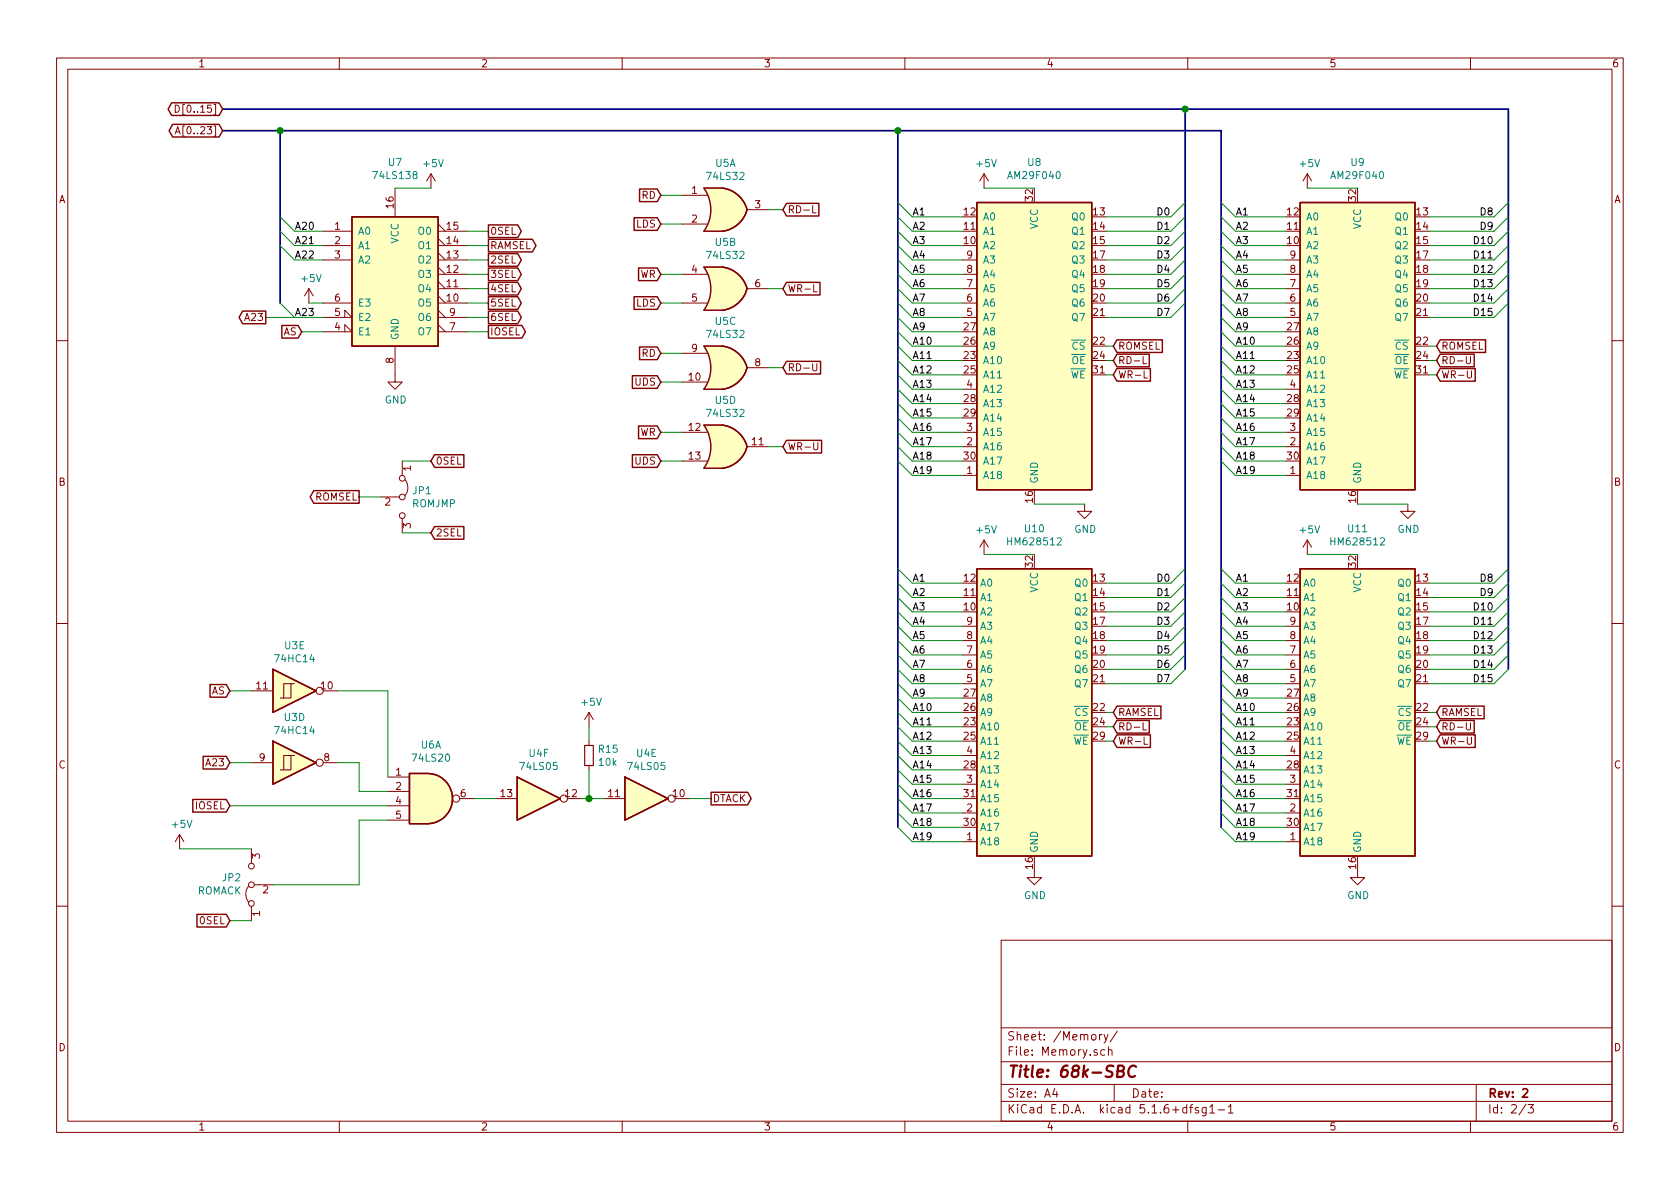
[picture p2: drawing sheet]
<svg xmlns="http://www.w3.org/2000/svg" width="297mm" height="210mm" viewBox="0 0 297 210" stroke-linecap="round" stroke-linejoin="round" font-family="sans-serif">
<g fill="none" stroke="#840000" stroke-width=".18">
<path d="M10 10.3h277v189.9h-277zM12 12.2h273v186.1h-273zM31 18.6a.64 .64 0 0 1 .7 .6 .64 .64 0 0 1-.7 .7zM60 10.3v1.9M110 10.3v1.9M160 10.3v1.9M210 10.3v1.9M260 10.3v1.9M31 23.7l.4-1.3 .5 1.3M31.1 23.3h.6M69.8 33.3v5M76.2 30.7l-.8 1.3"/>
<path d="M76.2 30.7v2.6M76.2 30.7l.8 1.3M77.5 39.6l1.2 1.3M120.6 34.5h4.4M120.6 39.6h4.4M132.1 37.1h3.8M143.7 36.4v1.2h.6M174 30.7l-.8 1.3M174 30.7v2.6M174 30.7l.8 1.3M231.1 30.7l-.7 1.3M231.1 30.7v2.6"/>
<path d="M231.1 30.7l.8 1.3M54.6 51l-.8 1.3M54.6 51v2.6M54.6 51l.8 1.3M57.1 58.7h5.1l-1.2-1.3v1.3M57.1 56.1h5.1l-1.2-1.2v1.2M57.1 53.6h5.1M57.1 46h5.1M57.1 40.9h5.1M57.1 43.4h5.1M77.5 56.1h5M77.5 53.6h5"/>
<path d="M77.5 51h5M77.5 48.5h5M77.5 46h5M77.5 40.9h5M77.5 52.3l1.2 1.3M77.5 49.8l1.2 1.2M77.5 47.2l1.2 1.3M77.5 44.7l1.2 1.3M77.5 43.4h5M77.5 42.2l1.2 1.2M77.5 58.7h5M77.5 57.4l1.2 1.3"/>
<path d="M77.5 54.9l1.2 1.2M120.6 53.6h4.4M120.6 48.5h4.4M132.1 51h3.8M143.9 50.3v1.3h.6M170.2 56.1h2.5M170.2 53.6h2.5M170.2 51h2.5M170.2 48.5h2.5M170.2 46h2.5M227.3 56.1h2.6M227.3 53.6h2.6"/>
<path d="M227.3 51h2.6M227.3 48.5h2.6M227.3 46h2.6M10 60.2h2M69.8 61.2v6.4h1.3l-1.3 1.2-1.2-1.2h1.2M120.6 76.4h4.4M120.6 67.6h4.4M120.6 62.5h4.4M132.1 79h3.8M132.1 65h3.8M143.7 64.3v1l.2 .3 .4-.1 .1-.2v-1M143.9 78.3v1l.2 .2h.3l.2-.2v-1"/>
<path d="M170.2 79h2.5M170.2 76.4h2.5M170.2 68.8h2.5M202.1 63v1.3h.6M202.3 65.6v1.2h.6M227.3 79h2.6M227.3 76.4h2.6M227.3 68.8h2.6M259.3 63v1.1l.2 .2h.4l.1-.2v-1.1M259.4 65.6v1l.3 .2h.2l.3-.2v-1M285 60.2h2M67.3 87.9h3.3"/>
<path d="M71.1 81.5v2.6M71.1 91.7v2.5M71.6 84.8a2.26 2.26 0 0 1 0 2.8M120.6 81.5h4.4M170.2 84.1h2.5M174 95.5v2.5M174 95.5l-.8 1.3M174 95.5l.8 1.3M191.8 89.1v1.3h1.2l-1.2 1.3-1.3-1.3h1.3M227.3 84.1h2.6M231.1 95.5v2.5M231.1 95.5l-.7 1.3"/>
<path d="M231.1 95.5l.8 1.3M248.9 89.1v1.3h1.3l-1.3 1.3-1.3-1.3h1.3M10 110.3h2M170.2 118.4h2.5M170.2 115.8h2.5M170.2 113.3h2.5M170.2 110.7h2.5M227.3 118.4h2.6M227.3 115.8h2.6M227.3 113.3h2.6M227.3 110.7h2.6M285 110.3h2"/>
<path d="M44.4 134.9h3.9M44.4 122.2h3.9M51.4 133.6h-1.2v2.5M51.4 120.9h-1.2v2.5M52.1 133.6h-.7v2.5h-1.9M52.1 120.9h-.7v2.5h-1.9M57.1 134.9h2.6M57.1 122.2h2.6M68.6 137.4h3.8M68.6 139.9h3.8M104.1 126v2.5M104.1 131.1v.7"/>
<path d="M104.1 135.4v.7M104.1 126l-.7 1.2M104.1 126l.8 1.2M170.2 138.7h2.5M170.2 133.6h2.5M170.2 120.9h2.5M202.1 127.8v1.3h.6M202.3 130.3v1.3h.6M227.3 138.7h2.6M227.3 133.6h2.6M227.3 120.9h2.6M259.3 127.8v1l.2 .3 .4-.1 .1-.2v-1"/>
<path d="M259.4 130.3v1.1l.3 .2h.2l.3-.2v-1.1M31.7 147.6l-.7 1.2M31.7 147.6v2.5M31.7 147.6l.8 1.2M43.9 156.7a2.26 2.26 0 0 0 0 2.8M44.4 150.1v2.5M45 156.5h3.3M68.6 142.5h3.8M68.6 145h3.8M81.3 141.2h2.5M87.6 141.2h3.8M100.3 141.2h2.6"/>
<path d="M106.7 141.2h3.8M119.4 141.2h2.5M170.2 148.8h2.5M170.2 143.8h2.5M182.9 153.9v1.3h1.2l-1.2 1.3-1.3-1.3h1.3M227.3 148.8h2.6M227.3 143.8h2.6M240 153.9v1.3h1.3l-1.3 1.3-1.2-1.3h1.2M10 160.2h2M44.4 160.3v2.5M177 166.3h108v32h-108zM285 160.2h2"/>
<path d="M60 198.3v1.9M110 198.3v1.9M160 198.3v1.9M177 194.8h108M177 191.8h108M177 187.8h108M177 181.8h108M186.5 192.5l-.4 1h1M186.8 193v1M194.4 182.9v1M194.8 182.9l-.4 .3M195.2 182.9l.4 1"/>
<path d="M195.3 185.7l-.4-.1-.3 .3 .1 .6 .2 .1 .4-.1M195.9 182.9l-.5 1.4-.2 .1M196 185.7l.2-.1 .3 .1 .1 .9M196 185.1v1.5M197 191.8v3M197.6 182.3l-1.3 2M210 198.3v1.9M210.3 195.8h.6M210.9 195.3l-.4 .2v1.3M211.9 195.9l-.4-.1-.2 .2 .1 .3 .5 .1v.3h-.6M213.3 195.8v1.2l-.3 .3h-.4M213.3 195.9l-.5-.1-.3 .3 .1 .6 .2 .1 .5-.1"/>
<path d="M213.9 195.8l.4-.5v1.5M213.9 196.8h.9M215.4 196.3h1.1M217.2 195.8l.4-.5v1.5M217.2 196.8h.8M260 198.3v1.9M261 191.8v6.5M269.8 195.2l-1.2 2M270.2 195.3h.9l-.5 .6 .4 .1v.7l-.2 .1-.6-.1"/>
<circle cx="71.1" cy="84.6" r=".51"/>
<circle cx="71.1" cy="91.2" r=".51"/>
<circle cx="71.1" cy="87.9" r=".51"/>
<circle cx="56.5" cy="122.2" r=".63"/>
<circle cx="56.5" cy="134.9" r=".63"/>
<circle cx="44.5" cy="159.8" r=".51"/>
<circle cx="44.5" cy="156.5" r=".51"/>
<circle cx="44.5" cy="153.2" r=".51"/>
<circle cx="80.6" cy="141.2" r=".63"/>
<circle cx="99.7" cy="141.2" r=".63"/>
<circle cx="118.7" cy="141.2" r=".63"/>
</g>
<path d="M269.2 192.7l.3-.2h.3l.3 .5-.9 1h.9" fill="none" stroke="#840000" stroke-width=".3"/>
<path d="M197.6 189.4l.9-.1a.47 .47 0 0 0 .2-.5 .47 .47 0 0 0-.3-.4h-.7l-.2 2h.7a.53 .53 0 0 0 .5-.5 .53 .53 0 0 0-.4-.5M200.9 188.6a.88 .88 0 0 0-1.1 0 .88 .88 0 0 0-.3 1 .7 .7 0 0 0 .3 .8 .7 .7 0 0 0 .9-.1" fill="none" stroke="#840000" stroke-width=".41"/>
<g fill="#ffffc2" stroke="#ffffc2" stroke-width=".18">
<path d="M75.6 136.8a4.4 4.4 0 0 1 4.4 4.4 4.4 4.4 0 0 1-4.4 4.5z"/>
<path d="M72.4 136.8h3.2v8.9h-3.2z"/>
<path d="M229.9 35.8h20.3v50.8h-20.3z"/>
<path d="M172.7 35.8h20.3v50.8h-20.3z"/>
<path d="M62.2 38.3h15.3v22.9h-15.3z"/>
<path d="M229.9 100.6h20.3v50.8h-20.3z"/>
<path d="M48.3 131.1l7.6 3.8-7.6 3.8z"/>
<path d="M48.3 118.4l7.6 3.8-7.6 3.8z"/>
<path d="M110.5 137.4l7.6 3.8-7.6 3.8z"/>
<path d="M172.7 100.6h20.3v50.8h-20.3z"/>
<path d="M127.6 75.2a5.2 5.2 0 0 1 4.5 3.8l-5 1.3z"/>
<path d="M127.1 77.7l5 1.3a5.2 5.2 0 0 1-4.5 3.8z"/>
<path d="M124.5 82.8h3.1z"/>
<path d="M124.5 75.2h3.1z"/>
<path d="M124.5 75.2h3.1v7.6h-3.1a6.7 6.7 0 0 0 0-7.6z"/>
<path d="M127.6 47.2a5.2 5.2 0 0 1 4.5 3.8l-5 1.4z"/>
<path d="M127.1 49.7l5 1.4a5.2 5.2 0 0 1-4.5 3.8z"/>
<path d="M124.5 54.9h3.1z"/>
<path d="M124.5 47.2h3.1z"/>
<path d="M124.5 47.2h3.1v7.7h-3.1a6.7 6.7 0 0 0 0-7.7z"/>
<path d="M127.6 33.2a5.2 5.2 0 0 1 4.5 3.9l-5 1.3z"/>
<path d="M127.1 35.8l5 1.3a5.2 5.2 0 0 1-4.5 3.8z"/>
<path d="M124.5 40.9h3.1z"/>
<path d="M124.5 33.3h3.1z"/>
<path d="M124.5 33.3h3.1v7.6h-3.1a6.7 6.7 0 0 0 0-7.6z"/>
<path d="M127.6 61.2a5.2 5.2 0 0 1 4.5 3.8l-5 1.3z"/>
<path d="M127.1 63.7l5 1.3a5.2 5.2 0 0 1-4.5 3.9z"/>
<path d="M124.5 68.8h3.1z"/>
<path d="M124.5 61.2h3.1z"/>
<path d="M124.5 61.2h3.1v7.6h-3.1a6.7 6.7 0 0 0 0-7.6z"/>
<path d="M91.4 137.4l7.7 3.8-7.7 3.8z"/>
</g>
<g fill="none" stroke="#840000" stroke-width=".25">
<path d="M30.4 18.2h8.3l.7 1.1-.7 1.1h-8.3l-.7-1.1zM30.5 22h8.2l.7 1.1-.7 1.1h-8.2l-.6-1.1zM62.2 38.3h15.3v22.9h-15.3zM86.4 39.8h5.1l.7 1.1-.7 1.1h-5.1zM112.1 38.5h4.1l.6 1.1-.6 1.1h-4.1zM113.1 33.4h3.1l.6 1.1-.6 1.2h-3.1zM127.6 33.2a5.2 5.2 0 0 1 4.5 3.9M127.6 33.3h-3.1a6.6 6.6 0 0 1 0 7.6M132.1 37.1a5.2 5.2 0 0 1-4.5 3.8M139.1 36h5.7v2.2h-5.7l-.7-1.1zM172.7 35.8h20.3v50.8h-20.3zM229.9 35.8h20.3v50.8h-20.3z"/>
<path d="M42.9 55h4.1v2.2h-4.1l-.6-1.1zM49.8 57.6h2.9l.6 1.1-.6 1.1h-2.9zM86.4 55h5.1l.7 1.1-.7 1.1h-5.1zM86.4 52.5h5.1l.7 1.1-.7 1.1h-5.1zM86.4 49.9h5.1l.7 1.1-.7 1.2h-5.1zM86.4 47.4h5.1l.7 1.1-.7 1.1h-5.1zM86.4 44.9h5.1l.7 1.1-.7 1.1h-5.1zM86.4 42.3h7.7l.7 1.1-.7 1.1h-7.7zM86.4 57.6h5.9l.6 1.1-.6 1.1h-5.9zM112.1 52.5h4.1l.6 1.1-.6 1.1h-4.1zM112.9 47.4h3.3l.6 1.1-.6 1.1h-3.3zM124.5 40.9h3.1"/>
<path d="M127.6 47.2a5.2 5.2 0 0 1 4.5 3.8M127.6 47.2l-3.1 .1a6.6 6.6 0 0 1 0 7.5l3.1 .1M132.1 51.1a5.2 5.2 0 0 1-4.5 3.8M139.1 49.9h5.9v2.3h-5.9l-.7-1.2zM111.8 66.4h4.4l.6 1.2-.6 1.1h-4.4zM112.9 75.3h3.3l.6 1.1-.6 1.2h-3.3zM113.1 61.4h3.1l.6 1.1-.6 1.1h-3.1zM127.6 75.2a5.2 5.2 0 0 1 4.5 3.8M127.6 75.2h-3.1a6.6 6.6 0 0 1 0 7.6h3.1M127.6 61.2a5.2 5.2 0 0 1 4.5 3.8M127.6 61.2h-3.1a6.6 6.6 0 0 1 0 7.6h3.1M132.1 79a5.2 5.2 0 0 1-4.5 3.8"/>
<path d="M132.1 65a5.2 5.2 0 0 1-4.5 3.9M139.1 77.9h6.2v2.2h-6.2l-.7-1.1zM139.1 63.9h6v2.2h-6l-.7-1.1zM197.5 62.6h5.7v2.3h-5.7l-.7-1.2zM197.5 65.2h5.9v2.2h-5.9l-.7-1.1zM197.5 60.1h8v2.2h-8l-.7-1.1zM254.6 62.6h6.1v2.3h-6.1l-.6-1.2zM254.6 60.1h8.1v2.2h-8.1l-.6-1.1zM254.6 65.2h6.2v2.2h-6.2l-.6-1.1zM55.5 86.8h8v2.2h-8l-.7-1.1zM76.8 80.4h5.2v2.2h-5.2l-.6-1.1zM76.8 93.1h5.2v2.2h-5.2l-.6-1.1z"/>
<path d="M111.8 80.4h4.4l.6 1.1-.6 1.1h-4.4zM48.3 118.4l7.6 3.8-7.6 3.8zM172.7 100.6h20.3v50.8h-20.3zM229.9 100.6h20.3v50.8h-20.3zM35.9 133.8h4.1l.6 1.1-.6 1.1h-4.1zM37.1 121.1h2.9l.6 1.1-.6 1.1h-2.9zM48.3 131.1l7.6 3.8-7.6 3.8zM72.4 136.8h3.2a4.4 4.4 0 0 1 4.4 4.4 4.4 4.4 0 0 1-4.4 4.5h-3.2zM91.4 137.4l7.7 3.8-7.7 3.8zM110.5 137.4l7.6 3.8-7.6 3.8zM197.5 124.9h7.8v2.2h-7.8l-.7-1.1zM197.5 127.4h5.7v2.2h-5.7l-.7-1.1z"/>
<path d="M197.5 129.9h5.9v2.3h-5.9l-.7-1.1zM254.6 124.9h7.8v2.2h-7.8l-.6-1.1zM254.6 129.9h6.2v2.3h-6.2l-.6-1.1zM254.6 127.4h6.1v2.2h-6.1l-.6-1.1zM34.1 141.4h5.9l.6 1.1-.6 1.1h-5.9zM125.7 140.1h6.5l.6 1.1-.6 1.1h-6.5zM34.8 161.7h5.2l.6 1.1-.6 1.1h-5.2z"/>
</g>
<path d="M103.4 131.8h1.5v3.6h-1.5z" fill="none" stroke="#840000" stroke-width=".2"/>
<path d="M39.4 19.3h227.3v99.1M209.5 19.3v99.1M39.4 23.1h176.5v123.2M49.5 23.1v30.5M158.7 23.1v123.2" fill="none" stroke="#000084" stroke-width=".3"/>
<g fill="none" stroke="#008400" stroke-width=".18">
<path d="M49.5 38.3l2.6 2.6h5M69.8 33.3h6.4M116.8 34.5h3.8M116.8 39.6h3.8M135.9 37.1h2.5M158.7 35.8l2.6 2.5h8.9M158.7 38.3l2.6 2.6h8.9M174 33.3h8.9M209.5 35.8l-2.5 2.5h-11.4M209.5 38.3l-2.5 2.6h-11.4M215.9 35.8l2.5 2.5h8.9M215.9 38.3l2.5 2.6h8.9"/>
<path d="M231.1 33.3h8.9M266.7 35.8l-2.5 2.5h-11.5M266.7 38.3l-2.5 2.6h-11.5M47 56.1h10.1M49.5 43.4l2.6 2.6h5M49.5 40.9l2.6 2.5h5M49.5 53.6l2.6 2.5M53.3 58.7h3.8M54.6 53.6h2.5M82.5 48.5h3.9M82.5 51h3.9M82.5 53.6h3.9"/>
<path d="M82.5 56.1h3.9M82.5 46h3.9M82.5 40.9h3.9M82.5 43.4h3.9M82.5 58.7h3.9M116.8 48.5h3.8M116.8 53.6h3.8M135.9 51h2.5M158.7 46l2.6 2.5h8.9M158.7 48.5l2.6 2.5h8.9M158.7 51l2.6 2.6h8.9M158.7 53.6l2.6 2.5h8.9"/>
<path d="M158.7 43.4l2.6 2.6h8.9M158.7 40.9l2.6 2.5h8.9M158.7 56.1l2.6 2.6h8.9M158.7 58.7l2.6 2.5h8.9M209.5 46l-2.5 2.5h-11.4M209.5 48.5l-2.5 2.5h-11.4M209.5 51l-2.5 2.6h-11.4M209.5 53.6l-2.5 2.5h-11.4M209.5 43.4l-2.5 2.6h-11.4M209.5 40.9l-2.5 2.5h-11.4M215.9 46l2.5 2.5h8.9M215.9 48.5l2.5 2.5h8.9"/>
<path d="M215.9 51l2.5 2.6h8.9M215.9 53.6l2.5 2.5h8.9M215.9 43.4l2.5 2.6h8.9M215.9 40.9l2.5 2.5h8.9M215.9 56.1l2.5 2.6h8.9M215.9 58.7l2.5 2.5h8.9M266.7 46l-2.5 2.5h-11.5M266.7 48.5l-2.5 2.5h-11.5M266.7 51l-2.5 2.6h-11.5M266.7 53.6l-2.5 2.5h-11.5M266.7 43.4l-2.5 2.6h-11.5M266.7 40.9l-2.5 2.5h-11.5"/>
<path d="M116.8 76.4h3.8M116.8 67.6h3.8M116.8 62.5h3.8M135.9 79h2.5M135.9 65h2.5M158.7 66.3l2.6 2.5h8.9M158.7 68.8l2.6 2.6h8.9M158.7 63.7l2.6 2.6h8.9M158.7 61.2l2.6 2.5h8.9M158.7 71.4l2.6 2.5h8.9M158.7 79l2.6 2.5h8.9M158.7 76.4l2.6 2.6h8.9"/>
<path d="M158.7 73.9l2.6 2.5h8.9M195.6 66.3h1.2M195.6 63.7h1.2M195.6 61.2h1.2M215.9 66.3l2.5 2.5h8.9M215.9 68.8l2.5 2.6h8.9M215.9 63.7l2.5 2.6h8.9M215.9 61.2l2.5 2.5h8.9M215.9 71.4l2.5 2.5h8.9M215.9 79l2.5 2.5h8.9M215.9 76.4l2.5 2.6h8.9M215.9 73.9l2.5 2.5h8.9"/>
<path d="M252.7 66.3h1.3M252.7 63.7h1.3M252.7 61.2h1.3M63.5 87.9h3.8M71.1 81.5h5.1M71.1 94.2h5.1M116.8 81.5h3.8M158.7 81.5l2.6 2.6h8.9M174 98h8.9M182.9 89.1h8.9M215.9 81.5l2.5 2.6h8.9M231.1 98h8.9"/>
<path d="M240 89.1h8.9M158.7 115.8l2.6 2.6h8.9M158.7 100.6l2.6 2.5h8.9M158.7 103.1l2.6 2.6h8.9M158.7 105.7l2.6 2.5h8.9M158.7 108.2l2.6 2.5h8.9M158.7 110.7l2.6 2.6h8.9M158.7 113.3l2.6 2.5h8.9M158.7 118.4l2.6 2.5h8.9M209.5 115.8l-2.5 2.6h-11.4M209.5 100.6l-2.5 2.5h-11.4M209.5 103.1l-2.5 2.6h-11.4"/>
<path d="M209.5 105.7l-2.5 2.5h-11.4M209.5 108.2l-2.5 2.5h-11.4M209.5 110.7l-2.5 2.6h-11.4M209.5 113.3l-2.5 2.5h-11.4M209.5 118.4l-2.5 2.5h-11.4M215.9 115.8l2.5 2.6h8.9M215.9 100.6l2.5 2.5h8.9M215.9 103.1l2.5 2.6h8.9M215.9 105.7l2.5 2.5h8.9M215.9 108.2l2.5 2.5h8.9M215.9 110.7l2.5 2.6h8.9M215.9 113.3l2.5 2.5h8.9"/>
<path d="M215.9 118.4l2.5 2.5h8.9M266.7 115.8l-2.5 2.6h-11.5M266.7 100.6l-2.5 2.5h-11.5M266.7 103.1l-2.5 2.6h-11.5M266.7 105.7l-2.5 2.5h-11.5M266.7 108.2l-2.5 2.5h-11.5M266.7 110.7l-2.5 2.6h-11.5M266.7 113.3l-2.5 2.5h-11.5M266.7 118.4l-2.5 2.5h-11.5M40.6 122.2h3.8M40.6 134.9h3.8M59.7 134.9h3.8v5h5.1"/>
<path d="M59.7 122.2h8.9v15.2M104.1 128.5v2.6M104.1 136.1v5.1M158.7 133.6l2.6 2.5h8.9M158.7 138.7l2.6 2.5h8.9M158.7 126l2.6 2.5h8.9M158.7 128.5l2.6 2.6h8.9M158.7 120.9l2.6 2.5h8.9M158.7 123.4l2.6 2.6h8.9M158.7 131.1l2.6 2.5h8.9M158.7 136.1l2.6 2.6h8.9M195.6 128.5h1.2"/>
<path d="M195.6 131.1h1.2M195.6 126h1.2M215.9 133.6l2.5 2.5h8.9M215.9 138.7l2.5 2.5h8.9M215.9 126l2.5 2.5h8.9M215.9 128.5l2.5 2.6h8.9M215.9 120.9l2.5 2.5h8.9M215.9 123.4l2.5 2.6h8.9M215.9 131.1l2.5 2.5h8.9M215.9 136.1l2.5 2.6h8.9M252.7 128.5h1.3M252.7 131.1h1.3"/>
<path d="M252.7 126h1.3M31.7 150.1h12.7M40.6 142.5h28M68.6 145h-5.1v11.5h-15.2M83.8 141.2h3.8M102.9 141.2h3.8M121.9 141.2h3.8M158.7 141.2l2.6 2.6h8.9M158.7 143.8l2.6 2.5h8.9M158.7 146.3l2.6 2.5h8.9M215.9 141.2l2.5 2.6h8.9M215.9 143.8l2.5 2.5h8.9"/>
<path d="M215.9 146.3l2.5 2.5h8.9M40.6 162.8h3.8"/>
</g>
<g fill="#008400" stroke="#008400" stroke-width=".25">
<circle cx="49.5" cy="23.1" r=".51"/>
<circle cx="104.1" cy="141.2" r=".51"/>
<circle cx="209.6" cy="19.3" r=".51"/>
<circle cx="158.8" cy="23.1" r=".51"/>
</g>
<text font-size="2.8" fill="#840000" x="178" y="190.5">Title: 68k-SBC</text>
<g font-size="2.1" fill="#840000">
<text x="178" y="184">Sheet: /Memory/</text>
<text x="178" y="186.7">File: Memory.sch</text>
<text x="178" y="196.9">KiCad E.D.A. kicad 5.1.6+dfsg1-1</text>
<text x="178" y="194.1">Size: A4</text>
<text x="200" y="194.1">Date:</text>
<text x="263" y="194.1">Rev: 2</text>
<text x="263" y="196.9">Id: 2/3</text>
</g>
<g font-size="1.8" fill="#840000">
<text x="35" y="11.9">1</text>
<text x="85" y="11.9">2</text>
<text x="135" y="11.9">3</text>
<text x="185" y="11.9">4</text>
<text x="235" y="11.9">5</text>
<text x="285" y="11.9">6</text>
<text x="32.2" y="23.7">A[0..23]</text>
<text x="32.2" y="19.9">D[0..15]</text>
<text x="10.4" y="35.9">A</text>
<text x="113.5" y="35.2">RD</text>
<text x="122.3" y="34.3">1</text>
<text x="182.6" y="35.5" transform="rotate(-90 182.6 35.5)">32</text>
<text x="239.8" y="35.5" transform="rotate(-90 239.8 35.5)">32</text>
<text x="285.4" y="35.9">A</text>
<text x="59.2" y="40.6">1</text>
<text x="69.6" y="36.8" transform="rotate(-90 69.6 36.8)">16</text>
<text x="79" y="40.6">15</text>
<text x="86.6" y="41.5">0SEL</text>
<text x="112.5" y="40.3">LDS</text>
<text x="122.3" y="39.4">2</text>
<text x="133.5" y="36.8">3</text>
<text x="139.2" y="37.7">RD-L</text>
<text x="170.5" y="40.6">11</text>
<text x="170.5" y="38.1">12</text>
<text x="193.3" y="38.1">13</text>
<text x="193.3" y="40.6">14</text>
<text x="227.6" y="40.6">11</text>
<text x="227.6" y="38.1">12</text>
<text x="250.5" y="38.1">13</text>
<text x="250.5" y="40.6">14</text>
<text x="59.2" y="43.2">2</text>
<text x="59.2" y="45.7">3</text>
<text x="79" y="45.7">13</text>
<text x="79" y="43.2">14</text>
<text x="86.6" y="46.6">2SEL</text>
<text x="86.6" y="44.1">RAMSEL</text>
<text x="170.5" y="43.2">10</text>
<text x="171" y="45.7">9</text>
<text x="193.3" y="43.2">15</text>
<text x="193.3" y="45.7">17</text>
<text x="227.6" y="43.2">10</text>
<text x="228.1" y="45.7">9</text>
<text x="250.5" y="43.2">15</text>
<text x="250.5" y="45.7">17</text>
<text x="59.2" y="53.3">6</text>
<text x="79" y="53.3">10</text>
<text x="79" y="50.8">11</text>
<text x="79" y="48.3">12</text>
<text x="86.6" y="51.7">4SEL</text>
<text x="86.6" y="49.1">3SEL</text>
<text x="113.1" y="49.1">WR</text>
<text x="122.3" y="48.3">4</text>
<text x="122.3" y="53.3">5</text>
<text x="133.5" y="50.8">6</text>
<text x="139.2" y="51.7">WR-L</text>
<text x="171" y="53.3">6</text>
<text x="171" y="50.8">7</text>
<text x="171" y="48.3">8</text>
<text x="193.3" y="48.3">18</text>
<text x="193.3" y="50.8">19</text>
<text x="193.3" y="53.3">20</text>
<text x="228.1" y="53.3">6</text>
<text x="228.1" y="50.8">7</text>
<text x="228.1" y="48.3">8</text>
<text x="250.5" y="48.3">18</text>
<text x="250.5" y="50.8">19</text>
<text x="250.5" y="53.3">20</text>
<text x="43.5" y="56.8">A23</text>
<text x="50.1" y="59.3">AS</text>
<text x="59.2" y="58.4">4</text>
<text x="59.2" y="55.9">5</text>
<text x="79.5" y="58.4">7</text>
<text x="79.5" y="55.9">9</text>
<text x="86.6" y="56.8">6SEL</text>
<text x="86.6" y="54.2">5SEL</text>
<text x="86.6" y="59.3">IOSEL</text>
<text x="112.5" y="54.2">LDS</text>
<text x="170.5" y="58.4">27</text>
<text x="171" y="55.9">5</text>
<text x="193.3" y="55.9">21</text>
<text x="227.6" y="58.4">27</text>
<text x="228.1" y="55.9">5</text>
<text x="250.5" y="55.9">21</text>
<text x="69.6" y="64.2" transform="rotate(-90 69.6 64.2)">8</text>
<text x="113.5" y="63.1">RD</text>
<text x="122.3" y="62.2">9</text>
<text x="133.5" y="64.8">8</text>
<text x="139.2" y="65.7">RD-U</text>
<text x="170.5" y="63.5">23</text>
<text x="170.5" y="61">26</text>
<text x="193.3" y="61">22</text>
<text x="193.3" y="63.5">24</text>
<text x="197.6" y="64.4">RD-L</text>
<text x="197.6" y="61.8">ROMSEL</text>
<text x="227.6" y="63.5">23</text>
<text x="227.6" y="61">26</text>
<text x="250.5" y="61">22</text>
<text x="250.5" y="63.5">24</text>
<text x="254.8" y="64.4">RD-U</text>
<text x="254.8" y="61.8">ROMSEL</text>
<text x="112.3" y="68.2">UDS</text>
<text x="121.8" y="67.3">10</text>
<text x="170.5" y="66">25</text>
<text x="170.5" y="71.1">28</text>
<text x="171" y="68.6">4</text>
<text x="193.3" y="66">31</text>
<text x="197.6" y="66.9">WR-L</text>
<text x="227.6" y="66">25</text>
<text x="227.6" y="71.1">28</text>
<text x="228.1" y="68.6">4</text>
<text x="250.5" y="66">31</text>
<text x="254.8" y="66.9">WR-U</text>
<text x="113.1" y="77.1">WR</text>
<text x="121.8" y="76.2">12</text>
<text x="170.5" y="73.7">29</text>
<text x="171" y="76.2">3</text>
<text x="227.6" y="73.7">29</text>
<text x="228.1" y="76.2">3</text>
<text x="72.6" y="83.3" transform="rotate(-90 72.6 83.3)">1</text>
<text x="77" y="82.2">0SEL</text>
<text x="112.3" y="82.2">UDS</text>
<text x="121.8" y="81.3">13</text>
<text x="133" y="78.7">11</text>
<text x="139.2" y="79.6">WR-U</text>
<text x="170.5" y="81.3">30</text>
<text x="171" y="83.8">1</text>
<text x="171" y="78.7">2</text>
<text x="227.6" y="81.3">30</text>
<text x="228.1" y="83.8">1</text>
<text x="228.1" y="78.7">2</text>
<text x="10.4" y="85.9">B</text>
<text x="55.7" y="88.5">ROMSEL</text>
<text x="68.1" y="89.4">2</text>
<text x="182.6" y="88.8" transform="rotate(-90 182.6 88.8)">16</text>
<text x="239.8" y="88.8" transform="rotate(-90 239.8 88.8)">16</text>
<text x="285.4" y="85.9">B</text>
<text x="72.6" y="93.4" transform="rotate(-90 72.6 93.4)">3</text>
<text x="77" y="94.9">2SEL</text>
<text x="182.6" y="100.3" transform="rotate(-90 182.6 100.3)">32</text>
<text x="239.8" y="100.3" transform="rotate(-90 239.8 100.3)">32</text>
<text x="170.5" y="107.9">10</text>
<text x="170.5" y="105.4">11</text>
<text x="170.5" y="102.9">12</text>
<text x="193.3" y="102.9">13</text>
<text x="193.3" y="105.4">14</text>
<text x="193.3" y="107.9">15</text>
<text x="227.6" y="107.9">10</text>
<text x="227.6" y="105.4">11</text>
<text x="227.6" y="102.9">12</text>
<text x="250.5" y="102.9">13</text>
<text x="250.5" y="105.4">14</text>
<text x="250.5" y="107.9">15</text>
<text x="171" y="113">8</text>
<text x="171" y="110.5">9</text>
<text x="193.3" y="110.5">17</text>
<text x="193.3" y="113">18</text>
<text x="228.1" y="113">8</text>
<text x="228.1" y="110.5">9</text>
<text x="250.5" y="110.5">17</text>
<text x="250.5" y="113">18</text>
<text x="171" y="118.1">6</text>
<text x="171" y="115.6">7</text>
<text x="193.3" y="115.6">19</text>
<text x="193.3" y="118.1">20</text>
<text x="228.1" y="118.1">6</text>
<text x="228.1" y="115.6">7</text>
<text x="250.5" y="115.6">19</text>
<text x="250.5" y="118.1">20</text>
<text x="37.4" y="122.8">AS</text>
<text x="45.4" y="121.9">11</text>
<text x="56.8" y="121.9">10</text>
<text x="170.5" y="125.7">26</text>
<text x="170.5" y="123.2">27</text>
<text x="171" y="120.6">5</text>
<text x="193.3" y="120.6">21</text>
<text x="193.3" y="125.7">22</text>
<text x="227.6" y="125.7">26</text>
<text x="227.6" y="123.2">27</text>
<text x="228.1" y="120.6">5</text>
<text x="250.5" y="120.6">21</text>
<text x="250.5" y="125.7">22</text>
<text x="170.5" y="128.3">23</text>
<text x="170.5" y="130.8">25</text>
<text x="193.3" y="128.3">24</text>
<text x="193.3" y="130.8">29</text>
<text x="197.6" y="126.6">RAMSEL</text>
<text x="197.6" y="129.2">RD-L</text>
<text x="197.6" y="131.7">WR-L</text>
<text x="227.6" y="128.3">23</text>
<text x="227.6" y="130.8">25</text>
<text x="250.5" y="128.3">24</text>
<text x="250.5" y="130.8">29</text>
<text x="254.8" y="126.6">RAMSEL</text>
<text x="254.8" y="131.7">WR-U</text>
<text x="254.8" y="129.2">RD-U</text>
<text x="10.4" y="135.9">C</text>
<text x="36.6" y="135.5">A23</text>
<text x="45.9" y="134.6">9</text>
<text x="57.3" y="134.6">8</text>
<text x="70" y="137.2">1</text>
<text x="170.5" y="135.9">28</text>
<text x="171" y="133.3">4</text>
<text x="227.6" y="135.9">28</text>
<text x="228.1" y="133.3">4</text>
<text x="285.4" y="135.9">C</text>
<text x="34.5" y="143.1">IOSEL</text>
<text x="70" y="139.7">2</text>
<text x="70" y="142.2">4</text>
<text x="81.4" y="141">6</text>
<text x="88.6" y="141">13</text>
<text x="100" y="141">12</text>
<text x="107.6" y="141">11</text>
<text x="119" y="141">10</text>
<text x="126" y="141.9">DTACK</text>
<text x="170.5" y="141">31</text>
<text x="171" y="143.5">2</text>
<text x="171" y="138.4">3</text>
<text x="227.6" y="141">31</text>
<text x="228.1" y="143.5">2</text>
<text x="228.1" y="138.4">3</text>
<text x="70" y="144.8">5</text>
<text x="170.5" y="146">30</text>
<text x="171" y="148.6">1</text>
<text x="227.6" y="146">30</text>
<text x="228.1" y="148.6">1</text>
<text x="46" y="151.9" transform="rotate(-90 46 151.9)">3</text>
<text x="182.6" y="153.6" transform="rotate(-90 182.6 153.6)">16</text>
<text x="239.8" y="153.6" transform="rotate(-90 239.8 153.6)">16</text>
<text x="46.5" y="158">2</text>
<text x="35.4" y="163.4">0SEL</text>
<text x="46" y="162" transform="rotate(-90 46 162)">1</text>
<text x="10.4" y="185.9">D</text>
<text x="285.4" y="185.9">D</text>
<text x="35" y="199.9">1</text>
<text x="85" y="199.9">2</text>
<text x="135" y="199.9">3</text>
<text x="185" y="199.9">4</text>
<text x="235" y="199.9">5</text>
<text x="285" y="199.9">6</text>
</g>
<g font-size="1.8" fill="#008484">
<text x="68.7" y="29.4">U7</text>
<text x="75" y="29.6">+5V</text>
<text x="126.5" y="29.5">U5A</text>
<text x="172.8" y="29.6">+5V</text>
<text x="181.8" y="29.4">U8</text>
<text x="229.9" y="29.6">+5V</text>
<text x="238.9" y="29.4">U9</text>
<text x="66.3" y="31.7">74LS138</text>
<text x="125.2" y="31.8">74LS32</text>
<text x="178.5" y="31.7">AM29F040</text>
<text x="235.7" y="31.7">AM29F040</text>
<text x="63.2" y="41.5">A0</text>
<text x="74.1" y="41.5">O0</text>
<text x="173.7" y="41.5">A1</text>
<text x="173.7" y="39">A0</text>
<text x="183.5" y="40.6" transform="rotate(-90 183.5 40.6)">VCC</text>
<text x="189.7" y="39">Q0</text>
<text x="189.7" y="41.5">Q1</text>
<text x="230.9" y="41.5">A1</text>
<text x="230.9" y="39">A0</text>
<text x="240.7" y="40.6" transform="rotate(-90 240.7 40.6)">VCC</text>
<text x="246.8" y="39">Q0</text>
<text x="246.8" y="41.5">Q1</text>
<text x="63.2" y="44.1">A1</text>
<text x="63.2" y="46.6">A2</text>
<text x="70.5" y="43.1" transform="rotate(-90 70.5 43.1)">VCC</text>
<text x="74.1" y="46.6">O2</text>
<text x="74.1" y="44.1">O1</text>
<text x="125.2" y="45.8">74LS32</text>
<text x="126.5" y="43.5">U5B</text>
<text x="173.7" y="44.1">A2</text>
<text x="173.7" y="46.6">A3</text>
<text x="189.7" y="44.1">Q2</text>
<text x="189.7" y="46.6">Q3</text>
<text x="230.9" y="44.1">A2</text>
<text x="230.9" y="46.6">A3</text>
<text x="246.8" y="44.1">Q2</text>
<text x="246.8" y="46.6">Q3</text>
<text x="53.4" y="49.9">+5V</text>
<text x="74.1" y="51.7">O4</text>
<text x="74.1" y="49.1">O3</text>
<text x="173.7" y="51.7">A5</text>
<text x="173.7" y="49.1">A4</text>
<text x="189.7" y="49.1">Q4</text>
<text x="189.7" y="51.7">Q5</text>
<text x="230.9" y="51.7">A5</text>
<text x="230.9" y="49.1">A4</text>
<text x="246.8" y="49.1">Q4</text>
<text x="246.8" y="51.7">Q5</text>
<text x="63.2" y="59.3">E1</text>
<text x="63.2" y="56.8">E2</text>
<text x="63.2" y="54.2">E3</text>
<text x="74.1" y="54.2">O5</text>
<text x="74.1" y="59.3">O7</text>
<text x="74.1" y="56.8">O6</text>
<text x="125.2" y="59.8">74LS32</text>
<text x="126.5" y="57.4">U5C</text>
<text x="173.7" y="59.3">A8</text>
<text x="173.7" y="56.8">A7</text>
<text x="173.7" y="54.2">A6</text>
<text x="189.7" y="54.2">Q6</text>
<text x="189.7" y="56.8">Q7</text>
<text x="230.9" y="59.3">A8</text>
<text x="230.9" y="56.8">A7</text>
<text x="230.9" y="54.2">A6</text>
<text x="246.8" y="54.2">Q6</text>
<text x="246.8" y="56.8">Q7</text>
<text x="70.5" y="60.2" transform="rotate(-90 70.5 60.2)">GND</text>
<text x="173.7" y="64.4">A10</text>
<text x="173.7" y="61.8">A9</text>
<text x="189.5" y="64.4">OE</text>
<text x="189.6" y="61.8">CS</text>
<text x="230.9" y="64.4">A10</text>
<text x="230.9" y="61.8">A9</text>
<text x="246.6" y="64.4">OE</text>
<text x="246.7" y="61.8">CS</text>
<text x="68" y="71.4">GND</text>
<text x="126.5" y="71.4">U5D</text>
<text x="173.7" y="66.9">A11</text>
<text x="173.7" y="69.5">A12</text>
<text x="189.2" y="66.9">WE</text>
<text x="230.9" y="66.9">A11</text>
<text x="230.9" y="69.5">A12</text>
<text x="246.3" y="66.9">WE</text>
<text x="125.2" y="73.7">74LS32</text>
<text x="173.7" y="72">A13</text>
<text x="173.7" y="74.5">A14</text>
<text x="173.7" y="77.1">A15</text>
<text x="230.9" y="72">A13</text>
<text x="230.9" y="74.5">A14</text>
<text x="230.9" y="77.1">A15</text>
<text x="173.7" y="79.6">A16</text>
<text x="173.7" y="82.2">A17</text>
<text x="230.9" y="79.6">A16</text>
<text x="230.9" y="82.2">A17</text>
<text x="72.9" y="89.7">ROMJMP</text>
<text x="73.1" y="87.4">JP1</text>
<text x="173.7" y="84.7">A18</text>
<text x="183.5" y="85.6" transform="rotate(-90 183.5 85.6)">GND</text>
<text x="230.9" y="84.7">A18</text>
<text x="240.7" y="85.6" transform="rotate(-90 240.7 85.6)">GND</text>
<text x="172.8" y="94.3">+5V</text>
<text x="181.3" y="94.1">U10</text>
<text x="189.9" y="94.2">GND</text>
<text x="229.9" y="94.3">+5V</text>
<text x="238.4" y="94.1">U11</text>
<text x="247.1" y="94.2">GND</text>
<text x="178.6" y="96.4">HM628512</text>
<text x="235.7" y="96.4">HM628512</text>
<text x="173.2" y="106.3">A1</text>
<text x="173.2" y="103.8">A0</text>
<text x="183.5" y="104.8" transform="rotate(-90 183.5 104.8)">VCC</text>
<text x="190.2" y="103.8">Q0</text>
<text x="190.2" y="106.3">Q1</text>
<text x="230.4" y="106.3">A1</text>
<text x="230.4" y="103.8">A0</text>
<text x="240.7" y="104.8" transform="rotate(-90 240.7 104.8)">VCC</text>
<text x="247.3" y="103.8">Q0</text>
<text x="247.3" y="106.3">Q1</text>
<text x="173.2" y="108.8">A2</text>
<text x="173.2" y="113.9">A4</text>
<text x="173.2" y="111.4">A3</text>
<text x="190.2" y="108.8">Q2</text>
<text x="190.2" y="111.4">Q3</text>
<text x="190.2" y="113.9">Q4</text>
<text x="230.4" y="108.8">A2</text>
<text x="230.4" y="113.9">A4</text>
<text x="230.4" y="111.4">A3</text>
<text x="247.3" y="108.8">Q2</text>
<text x="247.3" y="111.4">Q3</text>
<text x="247.3" y="113.9">Q4</text>
<text x="48.8" y="117.1">74HC14</text>
<text x="50.4" y="114.8">U3E</text>
<text x="173.2" y="119">A6</text>
<text x="173.2" y="116.5">A5</text>
<text x="190.2" y="116.5">Q5</text>
<text x="190.2" y="119">Q6</text>
<text x="230.4" y="119">A6</text>
<text x="230.4" y="116.5">A5</text>
<text x="247.3" y="116.5">Q5</text>
<text x="247.3" y="119">Q6</text>
<text x="102.9" y="124.8">+5V</text>
<text x="173.2" y="124.1">A8</text>
<text x="173.2" y="121.5">A7</text>
<text x="190.2" y="121.5">Q7</text>
<text x="230.4" y="124.1">A8</text>
<text x="230.4" y="121.5">A7</text>
<text x="247.3" y="121.5">Q7</text>
<text x="48.8" y="129.8">74HC14</text>
<text x="50.3" y="127.5">U3D</text>
<text x="173.2" y="129.2">A10</text>
<text x="173.2" y="131.7">A11</text>
<text x="173.2" y="126.6">A9</text>
<text x="189.7" y="131.7">WE</text>
<text x="190" y="129.2">OE</text>
<text x="190.1" y="126.6">CS</text>
<text x="230.4" y="129.2">A10</text>
<text x="230.4" y="131.7">A11</text>
<text x="230.4" y="126.6">A9</text>
<text x="246.8" y="131.7">WE</text>
<text x="247.1" y="129.2">OE</text>
<text x="247.2" y="126.6">CS</text>
<text x="73.1" y="134.7">74LS20</text>
<text x="74.4" y="132.4">U6A</text>
<text x="92.2" y="136.2">74LS05</text>
<text x="93.6" y="133.9">U4F</text>
<text x="105.9" y="133.1">R15</text>
<text x="106" y="135.4">10k</text>
<text x="111.2" y="136.2">74LS05</text>
<text x="112.6" y="133.9">U4E</text>
<text x="173.2" y="136.8">A13</text>
<text x="173.2" y="134.2">A12</text>
<text x="230.4" y="136.8">A13</text>
<text x="230.4" y="134.2">A12</text>
<text x="173.2" y="139.3">A14</text>
<text x="173.2" y="141.9">A15</text>
<text x="230.4" y="139.3">A14</text>
<text x="230.4" y="141.9">A15</text>
<text x="30.5" y="146.4">+5V</text>
<text x="173.2" y="149.5">A18</text>
<text x="173.2" y="144.4">A16</text>
<text x="173.2" y="146.9">A17</text>
<text x="230.4" y="149.5">A18</text>
<text x="230.4" y="144.4">A16</text>
<text x="230.4" y="146.9">A17</text>
<text x="39.4" y="155.8">JP2</text>
<text x="183.5" y="150.9" transform="rotate(-90 183.5 150.9)">GND</text>
<text x="240.7" y="150.9" transform="rotate(-90 240.7 150.9)">GND</text>
<text x="34.9" y="158.2">ROMACK</text>
<text x="181.1" y="159">GND</text>
<text x="238.2" y="159">GND</text>
</g>
<g font-size="1.8">
<text x="52.1" y="40.6">A20</text>
<text x="161.3" y="40.6">A2</text>
<text x="161.3" y="38.1">A1</text>
<text x="204.7" y="40.6">D1</text>
<text x="204.7" y="38.1">D0</text>
<text x="218.4" y="38.1">A1</text>
<text x="218.4" y="40.6">A2</text>
<text x="261.9" y="40.6">D9</text>
<text x="261.9" y="38.1">D8</text>
<text x="52.1" y="43.2">A21</text>
<text x="52.1" y="45.7">A22</text>
<text x="161.3" y="45.7">A4</text>
<text x="161.3" y="43.2">A3</text>
<text x="204.7" y="45.7">D3</text>
<text x="204.7" y="43.2">D2</text>
<text x="218.4" y="43.2">A3</text>
<text x="218.4" y="45.7">A4</text>
<text x="260.9" y="45.7">D11</text>
<text x="260.9" y="43.2">D10</text>
<text x="161.3" y="53.3">A7</text>
<text x="161.3" y="50.8">A6</text>
<text x="161.3" y="48.3">A5</text>
<text x="204.7" y="53.3">D6</text>
<text x="204.7" y="50.8">D5</text>
<text x="204.7" y="48.3">D4</text>
<text x="218.4" y="50.8">A6</text>
<text x="218.4" y="53.3">A7</text>
<text x="218.4" y="48.3">A5</text>
<text x="260.9" y="50.8">D13</text>
<text x="260.9" y="48.3">D12</text>
<text x="260.9" y="53.3">D14</text>
<text x="52.1" y="55.9">A23</text>
<text x="161.3" y="58.4">A9</text>
<text x="161.3" y="55.9">A8</text>
<text x="204.7" y="55.9">D7</text>
<text x="218.4" y="55.9">A8</text>
<text x="218.4" y="58.4">A9</text>
<text x="260.9" y="55.9">D15</text>
<text x="161.3" y="63.5">A11</text>
<text x="161.3" y="61">A10</text>
<text x="218.4" y="61">A10</text>
<text x="218.4" y="63.5">A11</text>
<text x="161.3" y="68.6">A13</text>
<text x="161.3" y="71.1">A14</text>
<text x="161.3" y="66">A12</text>
<text x="218.4" y="68.6">A13</text>
<text x="218.4" y="66">A12</text>
<text x="218.4" y="71.1">A14</text>
<text x="161.3" y="73.7">A15</text>
<text x="161.3" y="76.2">A16</text>
<text x="218.4" y="76.2">A16</text>
<text x="218.4" y="73.7">A15</text>
<text x="161.3" y="81.3">A18</text>
<text x="161.3" y="78.7">A17</text>
<text x="161.3" y="83.8">A19</text>
<text x="218.4" y="83.8">A19</text>
<text x="218.4" y="78.7">A17</text>
<text x="218.4" y="81.3">A18</text>
<text x="161.3" y="107.9">A3</text>
<text x="161.3" y="102.9">A1</text>
<text x="161.3" y="105.4">A2</text>
<text x="204.7" y="107.9">D2</text>
<text x="204.7" y="105.4">D1</text>
<text x="204.7" y="102.9">D0</text>
<text x="218.4" y="102.9">A1</text>
<text x="218.4" y="105.4">A2</text>
<text x="218.4" y="107.9">A3</text>
<text x="260.9" y="107.9">D10</text>
<text x="261.9" y="102.9">D8</text>
<text x="261.9" y="105.4">D9</text>
<text x="161.3" y="113">A5</text>
<text x="161.3" y="110.5">A4</text>
<text x="204.7" y="113">D4</text>
<text x="204.7" y="110.5">D3</text>
<text x="218.4" y="113">A5</text>
<text x="218.4" y="110.5">A4</text>
<text x="260.9" y="113">D12</text>
<text x="260.9" y="110.5">D11</text>
<text x="161.3" y="118.1">A7</text>
<text x="161.3" y="115.6">A6</text>
<text x="204.7" y="118.1">D6</text>
<text x="204.7" y="115.6">D5</text>
<text x="218.4" y="115.6">A6</text>
<text x="218.4" y="118.1">A7</text>
<text x="260.9" y="118.1">D14</text>
<text x="260.9" y="115.6">D13</text>
<text x="161.3" y="123.2">A9</text>
<text x="161.3" y="120.6">A8</text>
<text x="161.3" y="125.7">A10</text>
<text x="204.7" y="120.6">D7</text>
<text x="218.4" y="120.6">A8</text>
<text x="218.4" y="123.2">A9</text>
<text x="218.4" y="125.7">A10</text>
<text x="260.9" y="120.6">D15</text>
<text x="161.3" y="128.3">A11</text>
<text x="161.3" y="130.8">A12</text>
<text x="218.4" y="128.3">A11</text>
<text x="218.4" y="130.8">A12</text>
<text x="161.3" y="133.3">A13</text>
<text x="161.3" y="135.9">A14</text>
<text x="218.4" y="133.3">A13</text>
<text x="218.4" y="135.9">A14</text>
<text x="161.3" y="138.4">A15</text>
<text x="161.3" y="141">A16</text>
<text x="161.3" y="143.5">A17</text>
<text x="218.4" y="141">A16</text>
<text x="218.4" y="143.5">A17</text>
<text x="218.4" y="138.4">A15</text>
<text x="161.3" y="146">A18</text>
<text x="161.3" y="148.6">A19</text>
<text x="218.4" y="148.6">A19</text>
<text x="218.4" y="146">A18</text>
</g>
</svg>
